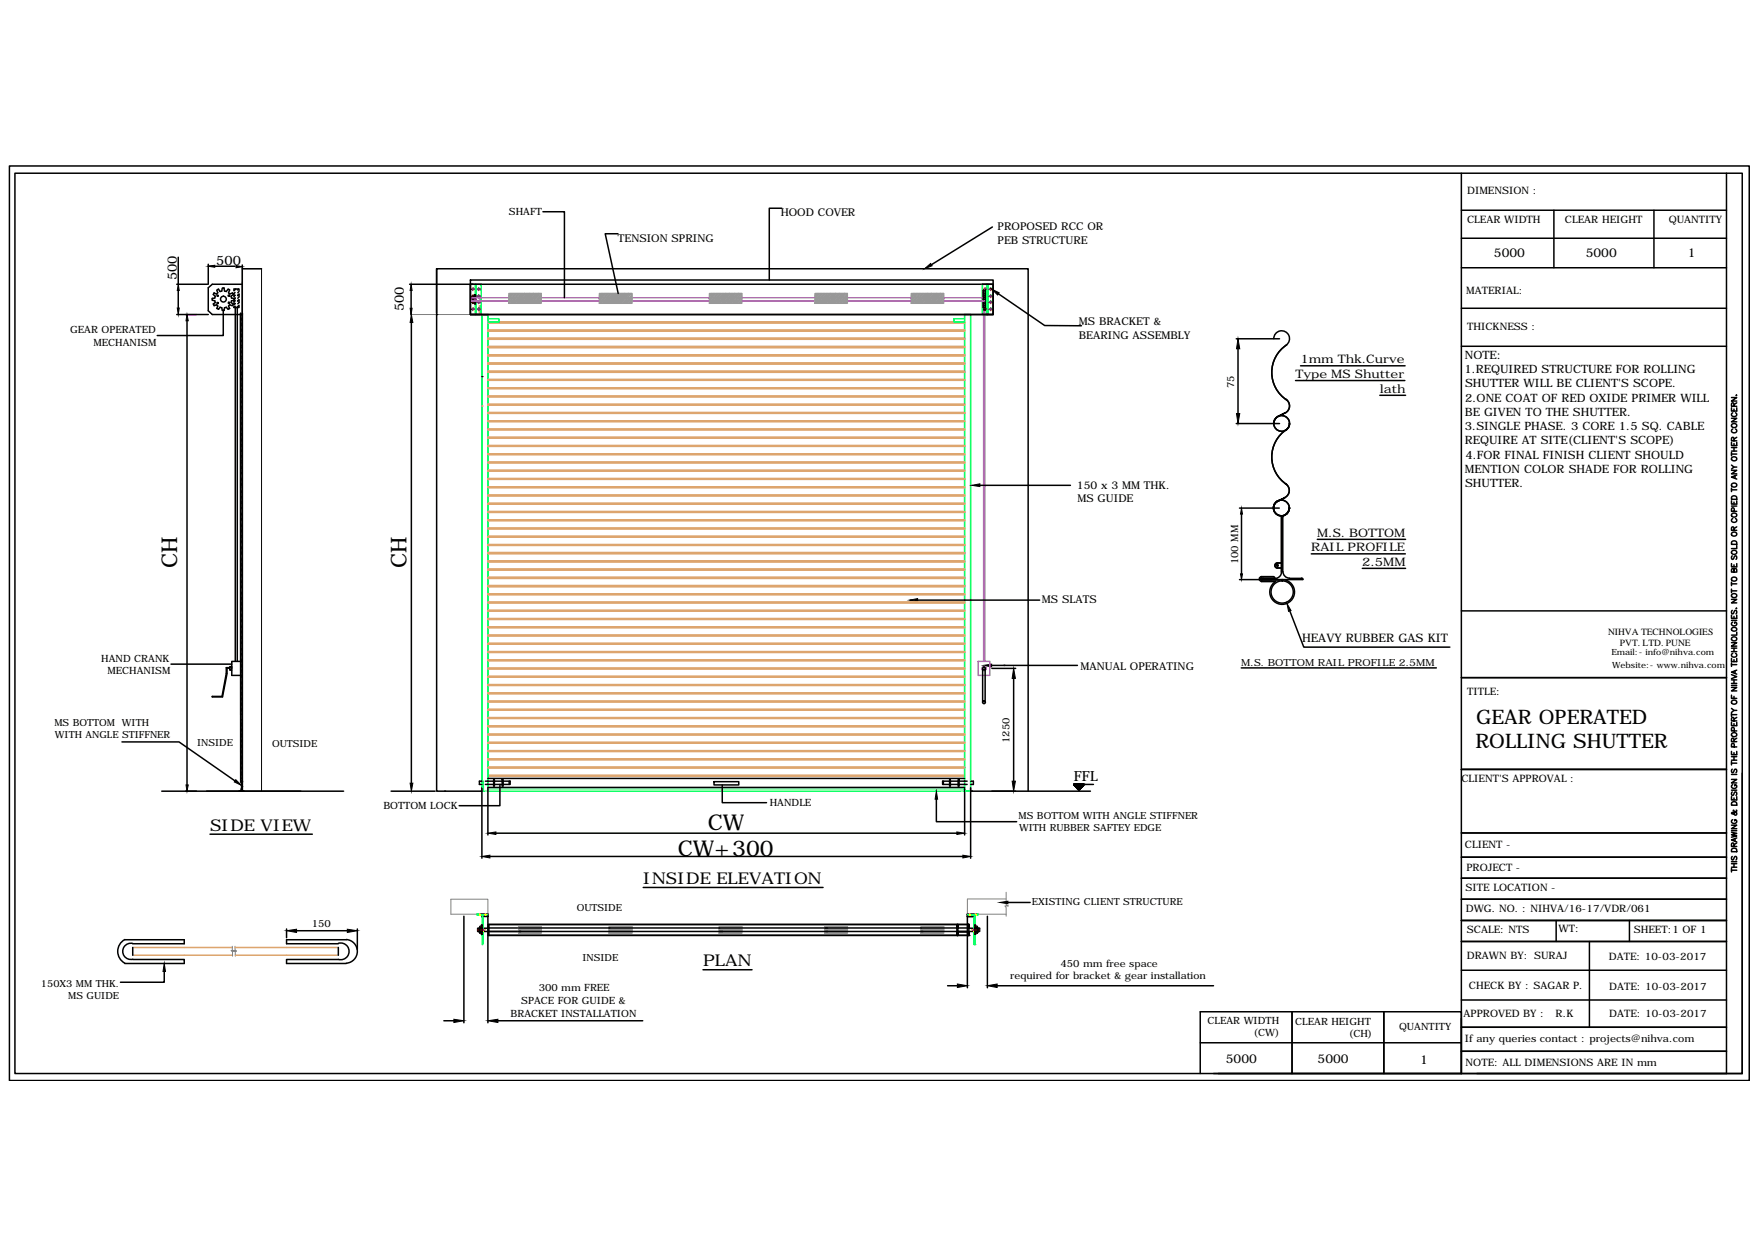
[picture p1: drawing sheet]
<svg xmlns="http://www.w3.org/2000/svg" width="297mm" height="210mm" viewBox="0 0 297 210" stroke-linecap="round" stroke-linejoin="round" font-family="sans-serif">
<!-- layer: 0 -->
<g fill="none" stroke="#dda56e" stroke-width=".25">
<path d="M82.6 58.8h80.7M82.6 58.7h80.7M82.6 57.4h80.7M82.6 57.3h80.7M82.6 56h80.7M82.6 55.9h80.7M82.6 54.6h80.7M82.6 54.5h80.7M82.6 53.2h80.7M81.6 68.7h.1M82.6 79.7h80.7M82.6 79.6h80.7"/>
<path d="M82.6 78.3h80.7M82.6 78.2h80.7M82.6 76.9h80.7M82.6 76.8h80.7M82.6 75.6h80.7M82.6 75.4h80.7M82.6 74.2h80.7M82.6 74h80.7M82.6 72.8h80.7M82.6 72.6h80.7M82.6 71.4h80.7M82.6 71.2h80.7"/>
<path d="M82.6 70h80.7M82.6 69.8h80.7M82.6 68.6h80.7M82.6 68.4h80.7M82.6 67.2h80.7M82.6 67h80.7M82.6 65.8h80.7M82.6 65.6h80.7M82.6 64.4h80.7M82.6 64.2h80.7M82.6 63h80.7M82.6 62.9h80.7"/>
<path d="M82.6 61.6h80.7M82.6 61.5h80.7M82.6 60.2h80.7M82.6 60.1h80.7M82.6 99.3h80.7M82.6 99.1h80.7M82.6 97.9h80.7M82.6 97.7h80.7M82.6 96.5h80.7M82.6 96.3h80.7M82.6 95.1h80.7M82.6 94.9h80.7"/>
<path d="M82.6 93.7h80.7M82.6 93.5h80.7M82.6 92.3h80.7M82.6 92.2h80.7M82.6 90.9h80.7M82.6 90.8h80.7M82.6 89.5h80.7M82.6 89.4h80.7M82.6 88.1h80.7M82.6 88h80.7M82.6 86.7h80.7M82.6 86.6h80.7"/>
<path d="M82.6 85.3h80.7M82.6 85.2h80.7M82.6 83.9h80.7M82.6 83.8h80.7M82.6 82.5h80.7M82.6 82.4h80.7M82.6 81.1h80.7M82.6 81h80.7M82.6 118.8h80.7M82.6 118.7h80.7M82.6 117.4h80.7M82.6 117.3h80.7"/>
<path d="M82.6 116h80.7M82.6 115.9h80.7M82.6 114.6h80.7M82.6 114.5h80.7M82.6 113.2h80.7M82.6 113.1h80.7M82.6 111.8h80.7M82.6 111.7h80.7M82.6 110.4h80.7M82.6 110.3h80.7M82.6 109h80.7M82.6 108.9h80.7"/>
<path d="M82.6 107.6h80.7M82.6 107.5h80.7M82.6 106.2h80.7M82.6 106.1h80.7M82.6 104.8h80.7M82.6 104.7h80.7M82.6 103.4h80.7M82.6 103.3h80.7M82.6 102.1h80.7M82.6 101.9h80.7M82.6 100.7h80.7M82.6 100.5h80.7"/>
<path d="M82.6 131.4h80.7M82.6 131.2h80.7M82.6 130h80.7M82.6 129.9h80.7M82.6 128.6h80.7M82.6 128.5h80.7M82.6 127.2h80.7M82.6 127.1h80.7M82.6 125.8h80.7M82.6 125.7h80.7M82.6 124.4h80.7M82.6 124.3h80.7"/>
<path d="M82.6 123h80.7M82.6 122.9h80.7M82.6 121.6h80.7M82.6 121.5h80.7M82.6 120.2h80.7M82.6 120.1h80.7M22.5 161.7h16.9M22.5 160.4h16.8M39.8 160.4h17.5M39.8 161.7h17.5"/>
</g>
<g fill="none" stroke="#0f0" stroke-width=".25">
<path d="M79.6 48.1h1.8v5.1h-1.8zM79.6 53.2h1.8M80.5 48.1v5.1M80.6 48.1v5.1M81.7 53.3h.9M82.6 54h1.8v.5h-1.8M163.3 53.2h1v80.7h-1zM163.3 54h-1.9v.5h1.9M166.3 48.1h1.8v5.1h-1.8zM166.6 50.2l.1-.1v1.1h-.1M166.7 50.1h.1v1.1h-.1M166.9 50.2v1"/>
<path d="M166.9 49.3v2.8v-1.4v1.1l-.1-.1v-2.1l.1-.1v1.2zM166.9 48.1h.3v5.1h-.3h.2v-5zM166.9 49.3v-.1h.2l-.1 1 .1 2h-.2v-.1M167.1 48.1v5.1M167.1 49.2v3M167.1 51.4h.1M167.1 51.5h.1M167.1 49.9h.1M167.1 50h.1M167.2 48.1v5.1M81.6 133.9v-80.7h1v80.7M80.8 154.8h1.8v.1h-1.8z"/>
<path d="M80.8 154.9h.1M81.6 154.9h.1v5h-.1zM163.7 154.8h1.9v.1h-1.9zM164.5 154.9h.3M164.9 154.9v5h.2M165 154.9v5"/>
<circle cx="80.1" cy="50.1" r=".15"/>
<circle cx="80.1" cy="52.3" r=".15"/>
<circle cx="80.1" cy="51.1" r=".15"/>
<circle cx="80.1" cy="48.9" r=".15"/>
<circle cx="81" cy="48.9" r=".15"/>
<circle cx="81" cy="50.1" r=".15"/>
<circle cx="81" cy="52.3" r=".15"/>
<circle cx="81" cy="51.1" r=".15"/>
<circle cx="166.7" cy="52.3" r=".15"/>
<circle cx="166.7" cy="48.9" r=".15"/>
<circle cx="167.7" cy="48.9" r=".15"/>
<circle cx="167.7" cy="51.1" r=".15"/>
<circle cx="167.7" cy="50.1" r=".15"/>
<circle cx="167.7" cy="52.3" r=".15"/>
</g>
<path d="M81.1 51.8v1.4h-1.5M166.6 52.6v.6h1.5" fill="none" stroke="#b88a5c" stroke-width=".25"/>
<path d="M79.8 51h86.9M81.1 51.1l.2 .1M166.6 49.9v1.9M166.7 50.4h-86.9v.6h1.3M166.7 49.9v1.9" fill="none" stroke="#f0f" stroke-width=".25"/>
<path d="M81.3 50.5l-.2 .1" fill="none" stroke="#b85c8a" stroke-width=".25"/>
<path d="M81.3 133.9h82.7M81.8 132.2v1.7M82.6 133.5h80.6v.4M82.6 133.9h79.9" fill="none" stroke="#0ff" stroke-width=".25"/>
<g fill="none" stroke="#000" stroke-width=".25">
<path d="M1.6 28.1h294.5v154.8h-294.5zM2.5 29.3h292.4v152.4h-292.4zM91.9 35.8h3.6v14.6M104.6 39.6h-2.2l2.2 10.1M132.3 35.2h-2.1v12.2M168 38.4l-10.4 6.4M247.3 29.3v152.4v-10.4h-44.2v10.4M247.3 35.6h44.9M263 35.6v9.7M279.9 35.6v9.7M292.2 29.3v152.4h-86.8M29.9 48.1h5.2"/>
<path d="M29.9 53.2h5.3M30.2 43.5v4.6M30.2 49.2v2.9M31.7 54.3v78.6M35.2 48.7l.7-.6h5.1v5.1h-5.1l-.7-.6zM35.2 44.7v3.4M35.2 45.1h4.6M35.9 50.8l.5 .1v.3l-.3 .2 .2 .3M35.9 50.5v.3M36.2 51.8l.4-.2 .3 .2-.2 .4M36.3 49.6l-.2 .2 .3 .4v.2l-.5 .1M36.7 49.1l.2 .5-.3 .2-.4-.2"/>
<path d="M36.7 50l.2 .1-.1 .1zM36.7 51.2h.2v.2h-.2zM36.7 52.2l.3 .1M37 52.4l.2-.4 .3 .1 .1 .5M37 48.9l-.3 .2M37.6 48.8l-.1 .5h-.3l-.2-.3M37.8 52.6v4.2h-11.2M37.9 48.8l.1 .5h.3l.3-.3M38 48.8h-.3M38 52.5h-.3M38.6 52.4l-.3-.4-.3 .1-.1 .5M38.6 48.9l.3 .2"/>
<path d="M38.6 50l.2 .1-.1 .1zM38.8 49.1l-.1 .5 .2 .2 .4-.2M38.9 52.2l-.3 .1M39.3 51.8l-.4-.2-.2 .2 .1 .4M39.4 49.6l.1 .2M39.5 49.9l-.4 .3 .1 .2 .5 .1M39.5 51.4l-.1 .3M39.6 49.2v-.3h.9v.3M39.6 51.8v.3h.9v-.3M39.6 49.8v.4M39.6 50.8v.4M39.7 50.8l-.5 .1-.1 .3 .4 .3"/>
<path d="M39.7 50.5v.3M39.8 49.5l-.2 .2M39.8 50.4l-.2 .2 .2-.2M39.8 51.4l-.2 .1 .2-.1M39.8 50l-.2 .2M39.8 50.9l-.2 .2M39.8 51.8l-.2 .2M39.8 52.1v59.9M39.9 48.9l-.3 .3M40.2 52.1v59.9M40.4 48.9l-.2 .2M40.4 50.8l-.2 .2"/>
<path d="M40.5 49.8v.4M40.5 50.8v.4l-.3 .2M40.5 49.3l-.3 .3M40.5 49.8l-.3 .2M40.5 50.3l-.3 .2M40.5 50.7l-.3 .3M40.5 51.7l-.4 .4M41 44.9v3.2M41 45.5h3.3M69.3 48.1h10.7M69.6 49.2v4M69.6 54.6v78"/>
<path d="M73.9 45.5h.1M73.9 53.2h.1M73.9 45.5v7.4M79.6 47.4h88.5v5.8h-88.5zM80 50.4h.5M80 51h.5M80 50.7h.1M80.3 49.9h.2v1.6h-.2zM80.3 50.3h-.3v.7h.3M80.3 50.1h-.2v1.2h.2M80.3 50h.2M80.3 50.2h.2"/>
<path d="M80.3 51.2h.2M80.3 51.3h.2M166.3 48.1h1.8v5.1h-88.5v-5.1h88.5M166.4 49.2l.2 .1 .2-.1M166.4 49.2v2.9M166.4 49.6h.4M166.4 49.9h.4M166.4 50.3h.4M166.5 50.6h.3M166.8 50.7v1.4M166.8 49.2v1.5M166.8 51.1h-.3"/>
<path d="M166.8 51.4h-.4M166.8 51.8h-.4M166.8 52.5h-.4M166.8 52.1l-.2-.1-.2 .1M169 49.7l7.8 5.4h6.2M209.2 57.3h7.4M209.5 59v11M215.6 57.3a1.33 1.33 0 0 1 1.9-1.2 1.33 1.33 0 0 1 .2 2.3M217.8 58.4a5.6 5.6 0 0 0 0 9.3M247.3 45.3h44.9M247.3 40.3h44.9M247.3 52.2h44.9"/>
<path d="M247.3 58.6h44.9M81.6 63.7h.1M209.2 71.7h7.4M215.5 71.7h.1M216.2 70.6a1.33 1.33 0 0 0 .1 2.2 1.33 1.33 0 0 0 2-1.1h-.1M217.5 69.9l-1.3 .7 1.3-.7M217.6 67.5a1.33 1.33 0 0 1 .7 1.3 1.33 1.33 0 0 1-.8 1.1 1.33 1.33 0 0 0 .2-2.3M217.7 72.8a1.33 1.33 0 0 0-.2-2.3 1.33 1.33 0 0 0-1.9 1.2 1.33 1.33 0 0 1 2-1.2 1.33 1.33 0 0 1 0 2.3M217.8 72.7a5.6 5.6 0 0 0 0 9.3M219.3 64.4h18.5M220.1 61.9h17.7M233.5 66.9h4.4"/>
<path d="M293.1 79.6h.8l-.8 .6h.8M293.1 74.9v.5h.8v-.5M293.1 70.8h.8l-.8 .6h.8M293.1 69v.6h.8v-.6M293.1 67.3h.8l-.8 .6h.8M293.1 76.6v.6M293.1 78.7l.4 .4M293.1 76.9h.8M293.1 76.4h.8M293.1 75.8h.8M293.1 77.5a.42 .42 0 0 1 .6-.2 .42 .42 0 0 1 .1 .6 .43 .43 0 0 1-.5 .1 .43 .43 0 0 1-.2-.5zM293.1 71.9a.42 .42 0 0 1 .6-.2 .42 .42 0 0 1 .1 .6 .43 .43 0 0 1-.5 .1 .43 .43 0 0 1-.2-.5z"/>
<path d="M293.3 72.6a.33 .33 0 0 0-.2 .4 .33 .33 0 0 0 .3 .3h.2a.33 .33 0 0 0 .4-.3 .33 .33 0 0 0-.3-.4M293.3 69.9a.33 .33 0 0 0-.2 .4 .33 .33 0 0 0 .3 .2h.2a.33 .33 0 0 0 .4-.2 .33 .33 0 0 0-.3-.4M293.5 74.6l-.1-.5h-.3v.5h.8M293.5 68.8l-.1-.5-.3-.1v.6h.8M293.5 69.2v.4M293.5 75.1v.3M293.5 75.8v.6M293.9 66.9v.1zM293.9 79.1h-.4l-.4 .3M293.9 74l-.4 .3M293.9 68.2l-.4 .3M165.8 82.2h15.4"/>
<path d="M209.8 98.1h10.7M209.8 86h6.7M210.1 87v10.1M213.5 97.6h2M213.5 98.5h2.4M213.5 97.9h2.3M213.5 98.2h2.9M213.5 97.8l-.2 .2 .2 .2M213.5 97.6a.4 .4 0 0 0-.4 .4 .4 .4 0 0 0 .4 .4M213.8 97.9h2.3M213.8 97.9l-.2 .2M215.5 86h.1"/>
<path d="M215.5 97.6l.3 .2M216.1 84.9l1.4-.6-1.3 .6M216.2 84.9a1.33 1.33 0 0 0 0 2.3 1.33 1.33 0 0 0 2-1.2M216.2 95.3h.7M216.2 96.2h.7M216.2 96.1h.7M216.2 95.3a.44 .44 0 0 0-.4 .4 .44 .44 0 0 0 .4 .5M216.2 95.3a.4 .4 0 0 0-.4 .4 .4 .4 0 0 0 .4 .4M216.5 98.2a2.1 2.1 0 0 1 2.6 2.4 2.1 2.1 0 0 1-3.3 1.3 2.1 2.1 0 0 1 .1-3.5M216.9 87.4v9.4M216.9 96.8a1.08 1.08 0 0 1-.7 1M217.1 87.5v9.3"/>
<path d="M217.2 96.8a1.08 1.08 0 0 0 1 1.1M217.3 87.3l-.1 .2M217.5 81.9a1.33 1.33 0 0 1 .7 1.2 1.33 1.33 0 0 1-.8 1.1 1.33 1.33 0 0 0 .2-2.3M217.7 87.1a1.33 1.33 0 0 0-.2-2.3 1.33 1.33 0 0 0-2 1.2 1.33 1.33 0 0 1 2-1.2 1.33 1.33 0 0 1 .1 2.3M218.2 86h.1M218.2 97.9h2.1M220.3 97.9l.2 .2M221.9 93.8h16M223 91.3h14.9M230.6 96.2h7.3M293.1 95.4v.6h.8v-.6M293.1 84.8v.5h.8v-.5"/>
<path d="M293.1 82.6v.6M293.1 98.5v.6M293.1 99.7v.6M293.1 98.8h.8M293.1 85.7h.8M293.1 82.9h.8M293.1 97.9a.42 .42 0 0 1 .6-.2 .42 .42 0 0 1 .1 .6 .43 .43 0 0 1-.5 0 .43 .43 0 0 1-.2-.4zM293.1 93.3a.42 .42 0 0 1 .6-.1 .42 .42 0 0 1 .1 .6 .43 .43 0 0 1-.5 0 .43 .43 0 0 1-.2-.5zM293.1 91.7a.5 .5 0 0 1 .8 .1v.3h-.8zM293.1 90.2a.42 .42 0 0 1 .6-.1 .42 .42 0 0 1 .1 .6 .43 .43 0 0 1-.5 0 .43 .43 0 0 1-.2-.5zM293.1 87a.42 .42 0 0 1 .6-.1 .42 .42 0 0 1 .1 .5 .43 .43 0 0 1-.5 .1 .43 .43 0 0 1-.2-.5zM293.1 84.1a.5 .5 0 0 1 .8 .1v.3h-.8z"/>
<path d="M293.1 81.9a.42 .42 0 0 1 .6-.1 .42 .42 0 0 1 .1 .6 .43 .43 0 0 1-.5 0 .43 .43 0 0 1-.2-.5zM293.2 94.1l-.1 .2 .1 .4 .2-.1 .3-.5 .2 .2-.1 .4M293.3 87.8a.33 .33 0 0 0-.2 .4 .33 .33 0 0 0 .3 .2h.2a.33 .33 0 0 0 .4-.2 .33 .33 0 0 0-.3-.4M293.5 96.5l.2-.2h.2v.2v.3h-.8v-.5h.3l.1 .5M293.5 89.8l-.1-.5-.3-.1v.6h.8M293.5 85v.3M293.5 95.6v.4M293.5 86.6v-.6h-.4v.6h.8M293.7 80.5v.5M293.9 92.4v.5h-.8M293.9 80.4l-.8 .4 .8 .3M293.9 89.2l-.4 .3"/>
<path d="M28.9 112.4h10.3M38.9 113h-.6v1l-.7 3.9-1.7 .1h1.8l.7-4M38.9 113.1h-.5v.9M39.2 113.1v-.3h-.3v.6h.3M41 112h-1.8v2.3h1.8M155.3 101.6h20.7M166.3 113.2v5.7M166.7 113.2v5.7M167.8 112.6h14.6M167.9 113.1h4M169.9 112.6h.1M171.6 114.8v17.4"/>
<path d="M210.1 113.1h33M218.3 103.4l2.4 6.1h24.7M247.3 114.7h44.9M247.3 103.4h44.9M293.1 117.7v.5h.8M293.1 116.4h.8l-.8 .6h.8M293.1 114.2l.8 .3-.8 .4M293.1 111.4v.6h.8v-.6M293.1 108.8h.8l-.8 .6h.8M293.1 104.1v.6h.8v-.6M293.1 101.5h.8l-.8 .6h.8M293.1 112.2v.6"/>
<path d="M293.1 119.9l.4 .4M293.1 116h.8M293.1 115.7h.8M293.1 115.1h.8M293.1 112.5h.8M293.1 110.3h.8M293.1 109.7h.8M293.1 105h.8M293.1 100h.8M293.1 108a.42 .42 0 0 1 .6-.2 .42 .42 0 0 1 .1 .6 .43 .43 0 0 1-.5 .1 .43 .43 0 0 1-.2-.5zM293.2 118.6a.43 .43 0 0 1 .5-.1 .43 .43 0 0 1 .2 .5 .42 .42 0 0 1-.6 .2 .42 .42 0 0 1-.1-.6zM293.2 106.3a.43 .43 0 0 1 .5-.1 .43 .43 0 0 1 .2 .5 .41 .41 0 0 1-.6 .1 .41 .41 0 0 1-.1-.5z"/>
<path d="M293.2 103.3l-.1 .2 .1 .4 .2-.1 .3-.5 .2 .2-.1 .4M293.2 100.6a.43 .43 0 0 1 .5-.1 .43 .43 0 0 1 .2 .5 .42 .42 0 0 1-.6 .2 .42 .42 0 0 1-.1-.6zM293.3 110.6a.33 .33 0 0 0-.2 .4 .33 .33 0 0 0 .3 .2h.2a.33 .33 0 0 0 .4-.2 .33 .33 0 0 0-.3-.4M293.3 105.3a.33 .33 0 0 0-.2 .4 .33 .33 0 0 0 .3 .2h.2a.32 .32 0 0 0 .4-.3 .32 .32 0 0 0-.4-.3v.2M293.5 104.3v.4M293.5 109.7v.6M293.5 111.7v.3M293.5 115.1v.6M293.5 117.9v.3M293.7 113.6v.4M293.9 102.9v.1zM293.9 113.4l-.8 .4 .8 .3"/>
<path d="M293.9 107v.5h-.8M20.6 125.6h9.7l9.5 6.6M27.4 133.9h30.8M40.8 132.4l.1 .2v1.3M40.8 132.4l.1 .2M40.8 132.3l.1-.1 .1 .2M40.9 133.5l-.1 .4h-.3M40.9 132.6v1.3M40.9 133.9h.4M41 132.4l-.1-.2-.1 .2M66.2 133.9h7.4M75.3 133.9h.1"/>
<path d="M81.6 133.9h-7.7v-88.4h100.1v88.4M81.6 133.4v11.9M81.6 132.2h-.5v.6h.5M82.2 132.8h1.4M82.2 132.2h1.4M82.6 133.5v7.8M82.6 131.8h80.7M82.6 133.3h80.7M83.6 132h.1v1.1h-.1zM83.7 132.8h1.3M83.7 132.2h1.3M84.6 132.8v3.6h-6.9"/>
<path d="M85 132h.2v1.1h-.2zM85.2 132.2h1.1v.6h-1.1M86.3 132.2h-.1v.6M120.8 132.3h4.2v.6h-4.2zM122.2 132.9v3h7.5M158.5 135.3v3.8h13.6M159.5 132.2h.2v.6M160.7 132.2h-1.2v.6h1.2M160.7 132h.2v1.1h-.2zM160.9 132.8h1.3M160.9 132.2h1.3M162.2 132h.1v1.1h-.1z"/>
<path d="M162.3 132.8h1.4M162.3 132.2h1.4M163.3 133.5v7.8M164.3 133.9h20.3M164.3 133.4v11.9M164.3 132.2h.4v.6h-.4M164.4 133.9h.1M181.7 132.8h.1M181.7 132.8h1.8l-.9 1zM181.8 132.8h.1M181.8 132.9v-.1v.1M181.8 132.8v.1z"/>
<path d="M181.8 133l.1-.2-.1 .2M181.9 133l.1-.2-.1 .2M182 132.8l-.1 .2zM182 132.8v.2zM182 133.1l.1-.3-.1 .3M182.1 132.8l-.1 .3zM182.1 133.1v-.3v.3M182.1 133.2l.1-.4-.1 .4M182.2 133.3l.2-.5-.2 .5M182.2 132.8l-.1 .5M182.2 133.3l.2-.5-.2 .6M182.3 133.4l.1-.6-.1 .6"/>
<path d="M182.3 133.4l.2-.6-.2 .7M182.4 132.8l-.1 .6zM182.4 133.5l.3-.7-.3 .7M182.5 132.8l-.1 .7zM182.6 132.8l-.2 .7zM182.6 133.7l.2-.9-.2 .9M182.7 132.8l-.2 .9 .2-.9-.2 .8 .2-.8-.3 .8M182.7 133.7l.3-.9-.4 1M182.8 132.8l-.3 .9zM182.8 133.5l.2-.7-.2 .7M182.9 133.5l.2-.7-.2 .7M182.9 133.4l.2-.6-.2 .6"/>
<path d="M183 132.8l-.3 .8zM183 133.4l.1-.6-.1 .6M183 132.8l-.2 .8zM183.1 133.2l.1-.4-.2 .5M183.1 133.2l.1-.4v.4M183.2 133.1l.1-.3-.1 .3M183.2 133l.1-.2v.2M183.3 133l.1-.2-.1 .2M183.3 132.8l-.1 .3M183.4 132.9v-.1l-.1 .2M183.4 132.8v.1M183.5 132.8h.1"/>
<path d="M183.5 132.8h1.6M292.2 130.2h-44.9h44.9M293.1 139.7h.8l-.8 .6h.8M293.1 134.9v.5h.8v-.5M293.1 131.9h.8l-.8 .6h.8M293.1 127.2v.5h.8v-.5M293.1 122.3v.5h.8v-.5M293.1 120.7v.6M293.1 128.9v.6M293.1 133.8h.8M293.1 131.1h.8M293.1 129.2h.8"/>
<path d="M293.1 128.7h.8M293.1 128.1h.8M293.1 121h.8M293.2 135.8l.2-.1 .4 .1 .1 .5h-.8zM293.2 134.1l-.1 .2 .1 .3h.2l.3-.5 .2 .2-.1 .3M293.2 130.2l-.1 .2 .1 .4 .2-.1 .3-.5 .2 .2-.1 .4M293.2 124.1a.43 .43 0 0 1 .5-.1 .43 .43 0 0 1 .2 .5 .42 .42 0 0 1-.6 .2 .42 .42 0 0 1-.1-.6zM293.3 138.8a.33 .33 0 0 0-.2 .3 .33 .33 0 0 0 .3 .3h.2a.32 .32 0 0 0 .4-.3 .32 .32 0 0 0-.4-.3v.2M293.3 132.8a.33 .33 0 0 0-.2 .4 .33 .33 0 0 0 .3 .3h.2a.32 .32 0 0 0 .4-.4 .32 .32 0 0 0-.4-.3v.2M293.4 137.1v.1a.53 .53 0 0 1 .5 .8h-.3l-.3-.5-.2 .2 .1 .1 .2-.1 .5-.3v-.3M293.5 125.5l-.1-.5h-.3v.5h.8M293.5 122l-.1-.5h-.3v.5h.8"/>
<path d="M293.5 122.5v.3M293.5 127.4v.3M293.5 128.1v.6M293.5 135.1v.3M293.5 126.4v-.5h-.4v.5h.8M293.5 123.7v-.5h-.4v.5h.8M293.9 120.3h-.4l-.4 .3M293.9 125l-.4 .3M293.9 121.4l-.4 .3M294.9 130.9v50.8h-44.9M22.5 159.8h8.7v-.7l-10.1-.1a2.26 2.26 0 0 0 0 4M22.5 159.7a1.39 1.39 0 0 0-1.7 1.4 1.39 1.39 0 0 0 1.7 1.3h8.7v.7h-10.1"/>
<path d="M35.5 141.2h17.4M48.5 157.3v1.4M50.2 157.6h8.6M57.3 159.7a1.42 1.42 0 0 1 1.8 1.3 1.42 1.42 0 0 1-1.8 1.4h-8.8v.7h10.1M57.3 159.8h-8.8v-.7l10.1-.1a2.01 2.01 0 0 1 1.9 2 2.01 2.01 0 0 1-1.9 2M60.5 157.3v3.4M78.5 155.1v18M80.8 154.8h1.8v.1M81.1 157.7h.5M81.1 157.1h.5M81.1 157.4h.1M81.5 156.6h.1v1.6h-.1z"/>
<path d="M81.5 157.1h-.4v.7h.4M81.5 156.8h-.3v1.2h.3M81.5 156.7h.1M81.5 156.9h.1M81.5 157.9h.1M81.5 158.1h.1M81.9 154.8h-.2v.3h.2M82 154.8h.3M82 155.1h.3M82.4 154.8h.2M82.4 155.1h.2M82.6 155.1h-1v-.3h1v18.3"/>
<path d="M82.6 158.3l81.3 .1M82.6 156.5h81.4M82.7 157.1h-1.9v.6h7h-5.1M82.7 156.5v1.9M82.9 145h80.1M83.9 141h78.1M88.2 157.7h-.4h74.3M108.9 150.2h30.4M162 156.5v1.9l.1-.2M162 157.1l.1-.1-.1 .1M162 157.7h.1M162 157.8l.1-.1-.1 .1"/>
<path d="M162 157.7h1.9M162 156.6l.1-.1v1.9M162.1 156.6l-.1 .1M162.1 156.8l-.1 .1M162.1 157.7l-.1 .1 .1-.1M162.1 157.9l-.1 .1M162.1 158.1l-.1 .1M162.1 157.7l1.9 .1M162.1 156.9l-.1 .2h-79.4M162.1 156.6l-.1 .2M162.1 156.7l-.1 .1M162.1 156.8l-.1 .2"/>
<path d="M162.1 156.9l-.1 .1M162.1 157l-.1 .1M162.1 157.8l-.1 .1M162.1 157.8l-.1 .2M162.1 158l-.1 .1M162.1 158.3l-.1 .1M162.1 158.3v.1M163.7 155.2h1v-.4h-1v12.4M163.7 154.8h.2M163.7 155.1h.2M163.8 156.5v.5M163.8 157.8v.6"/>
<path d="M163.9 156.5h.1M163.9 156.6l.1-.1-.1 .1M163.9 157.8h.1M163.9 157.9l.1-.1-.1 .1M163.9 158.3l.1-.2-.1 .2M163.9 157.1h1.9v.6h-3.7M163.9 157.1h-1.9M164 156.5h-81.4v1.9h81.4M164 156.6l-.1 .1M164 156.8l-.1 .1M164 158l-.1 .1M164 158.2l-.1 .2 .1-.1"/>
<path d="M164 158.4h.1M164 156.5v1.9M164 156.5l-.1 .2M164 156.7l-.1 .1M164 156.7l-.1 .2M164 156.9l-.1 .1M164 156.9l-.1 .2M164 157l-.1 .1M164 157.8l-.1 .2M164 157.9l-.1 .1M164 158.1l-.1 .1M164 158.2l-.1 .2"/>
<path d="M164 154.8h.3M164 155.1h.3M164.5 154.8h.1v.3h-.1M165 156.6h.1v1.6h-.1zM165 157.7h.6M165 156.7h.1M165 156.9h.1M165 157.9h.1M165 158.1h.1M165.1 157.1h.5v.7h-.5M165.1 156.8h.3v1.2h-.3M165.4 157.4h.2"/>
<path d="M165.6 154.8h-1.9v.1M167.1 155.1v12.1M170.6 152.8h3.8M247.3 141h44.9M247.3 145.1h44.9M247.3 148.7h44.9M247.3 152.2h44.9M247.3 159.4h44.9M263.4 155.8v3.6M269 159.4v14.5M275.8 155.8v3.6M292.2 155.8h-44.9h44.9"/>
<path d="M293.1 140.9l.8 .2-.8 .2 .8 .2-.8 .2M293.1 147.3h.8M293.1 147v.6M293.1 146.8h.8M293.1 146.2h.8M293.1 145.9h.8M293.1 140.6h.8M293.1 143.7a.5 .5 0 0 1 .8 .2v.3h-.8zM293.2 145l-.1 .2 .1 .4 .2-.1 .3-.5 .2 .2-.1 .4M293.5 143.3l-.1-.5-.3-.1v.6h.8M293.5 146.2v.6M293.7 142v.4"/>
<path d="M293.9 141.8l-.8 .4 .8 .3M293.9 142.7l-.4 .3M22.5 160.4v1.3M27.8 164.5v1.8h-7.4M57.3 160.4v1.3M75.1 172.8h1.7M84.3 172.8h24.5M119 164.2h8.3M160.4 166.9h1.6M168.8 166.9h36.6M203.1 176.5h44.2M218.7 171.3v10.4"/>
<path d="M234.2 171.3v10.4M247.3 172.4v9.3h-41.1M247.3 173.9h44.9M247.3 164.2h44.9M247.3 178h44.9M247.3 169.3h44.9"/>
<circle cx="37.8" cy="50.6" r=".49"/>
<circle cx="38.7" cy="51.3" r=".11"/>
<circle cx="216.2" cy="95.7" r=".15"/>
<circle cx="166.5" cy="113.2" r=".23"/>
<circle cx="166.5" cy="118.9" r=".23"/>
<circle cx="217" cy="100.2" r="1.88"/>
</g>
<!-- layer: labeling -->
<g fill="none" stroke="#b85cb8" stroke-width=".25">
<path d="M166.5 52.1v59.9M166.7 52.1v59.9M165.6 112h1.9v2.3h-1.9z"/>
<circle cx="166.5" cy="113.2" r=".36"/>
</g>
<!-- layer: 0 -->
<g fill="#000" stroke="#000" stroke-width=".17">
<path d="M30 52.1h.3l-.1 1.1zM30.2 48.1l.1 1.1h-.3zM31.7 53.2l.2 1.1h-.4zM35.2 45.1l1.2-.2v.3zM39.9 44.9l1.1 .3-1.1 .1zM69.6 53.2l.3 1.4h-.5zM69.6 48.1l.2 1.1h-.4zM69.4 52.2h.4l-.2 1zM156.5 45.5l1-.9 .3 .4zM167.9 49l1.2 .6-.2 .3zM209.5 57.3l.3 1.7h-.5zM209.3 70h.5l-.3 1.7z"/>
<path d="M164.5 82.2l1.3-.3v.5zM210.1 86l.2 1h-.3zM210 97.1h.3l-.2 1zM154 101.6l1.3-.3v.5zM166.5 112.6l1.3-.2v.5zM171.6 113.1l.3 1.7h-.6zM217.8 102.2l.7 1.2-.4 .1zM31.5 132.9h.4l-.2 1zM39.9 132l1 1-1.2-.6zM69.4 132.6h.5l-.3 1.3zM158.5 133.9l.2 1.4h-.4zM171.3 132.2h.6l-.3 1.7z"/>
<path d="M48.5 157.6l1.7-.3v.5zM58.8 157.3l1.7 .3-1.7 .2zM81.6 145l1.3-.2v.4zM82.6 141l1.3-.2v.5zM162 140.8l1.3 .2-1.3 .3zM163 144.8l1.3 .2-1.3 .2zM169.2 152.8l1.4-.2v.4zM27.8 163.1l.2 1.4h-.4zM76.8 172.5l1.7 .3-1.7 .3zM82.6 172.8l1.7-.3v.6zM162 166.6l1.7 .3-1.7 .3zM167.1 166.9l1.7-.3v.6z"/>
</g>
<!-- layer: hatch -->
<path d="M41 45.5h3.3M69.6 53.2h10.7M76.3 152.2h6.3v2.6h-6.3zM163.7 152.2v2.6h6.6M163.7 152.2h6.6M170.3 151v2.1l.4 .3h-.6l.2 .2v1.5M39.3 160.2v.6l.3 .2-.5-.1 .3 .2v.8M39.8 160.2v.6l.2 .2-.4-.1 .2 .2v.8" fill="none" stroke="#808080" stroke-width=".17"/>
<!-- layer: 0 -->
<g fill="none" stroke="#f00" stroke-width=".25">
<path d="M79.8 50.7h.3M79.8 49h.5M79.8 50.2h.5M79.8 52.4h.5M79.8 51.2h.5M80 48.8v.4M80 49.9v.5M80 51v.4M80 52.1v.5M80.2 50.7h.1M80.2 50.1h.3M80.3 51.3h.2"/>
<path d="M80.3 50.7h.3M80.8 49h.5M80.8 50.2h.5M80.8 52.4h.5M80.8 51.2h.5M81 48.8v.4M81 49.9v.5M81 51v.4M81 52.1v.5M166.4 49h.5M166.4 52.4h.5M166.7 48.8v.4"/>
<path d="M166.7 52.1v.5M167.4 49h.5M167.4 50.2h.5M167.4 52.4h.5M167.4 51.2h.5M167.7 48.8v.4M167.7 49.9v.5M167.7 51v.4M167.7 52.1v.5M80.9 157.4h1.3M81.2 154.7v.2M81.4 156.8h.2"/>
<path d="M81.4 158h.2M82.2 154.7v.2M164.2 154.7v.2M164.5 157.4h1.2M165 156.8h.2M165 158h.2M165.1 154.7v.2"/>
</g>
<path d="M81.1 154.8v.1M81.3 154.8v.1M81.6 157.7h.1M81.6 157.1h.1M82.1 154.8v.1M82.2 154.8v.1M164.1 154.8v.1M164.2 154.8v.1M164.9 157.7h.1M164.9 157.1h.1M165 154.8v.1M165.2 154.8v.1" fill="none" stroke="#ff0" stroke-width=".25"/>
<g fill="#0f0" stroke="#0f0" stroke-width=".17">
<path d="M167.1 49.2v.9zM167.1 49.2v.9z"/>
<path d="M167 50.2l.1-.1zM167.1 50.1v.1z"/>
<path d="M167 50.2l.1 .5zM167 50.2l.1 .5z"/>
<path d="M167 50.7l.1 .5zM167 50.7l.1 .5z"/>
<path d="M167 51.2l.1 .1zM167 51.2l.1 .1z"/>
<path d="M167.1 51.3v.9zM167.1 51.3v.9z"/>
</g>
<!-- layer: Guides -->
<path d="M40.7 53l.1 79.3M41 53v80.9" fill="none" stroke="#000" stroke-width=".3"/>
<!-- layer: strips -->
<g fill="none" stroke="#000" stroke-width=".17">
<path d="M41 53.2l-.2 .4 .2 .4-.2 .3v.4l.2 .2M41 55l-.2 .4 .2 .5M41 55.9l-.2 .5 .2 .4M41 56.8l-.2 .5 .2 .4-.2 .3v.3l.2 .3M41 58.7l-.2 .4 .2 .5M41 59.6l-.2 .4 .2 .5M41 65.2l-.2 .4 .2 .5M41 66.1l-.2 .5 .2 .4M41 67.1l-.2 .5 .2 .4-.2 .5 .2 .4-.2 .5 .2 .4-.2 .4v.3l.2 .3-.2 .5 .2 .4M41 71.7l-.2 .4 .2 .5-.2 .5 .2 .4-.2 .5 .2 .5-.2 .4 .2 .5-.2 .3v.3l.2 .3M41 76.3l-.2 .5 .2 .4-.2 .3v.4l.2 .2M41 78.3l-.2 .4 .2 .5-.2 .3v.3a.35 .35 0 0 1-.1 .6v.4l.2 .3"/>
<path d="M41 60.5l-.2 .5 .2 .4M41 61.5l-.2 .4 .2 .4-.2 .3v.4l.2 .2M41 63.3l-.2 .4 .2 .5M41 64.2l-.2 .5 .2 .4M40.7 82.6l.2 .6M40.9 91.7l-.2 .5 .2 .5M41 81.1l-.2 .5 .2 .4-.2 .6M41 98.5l-.2 .2v.4a.35 .35 0 0 1-.1 .6v.4l.3 .3-.2 .3v.3l.2 .3-.2 .4 .2 .5M41 95.6l-.2 .5 .2 .4-.2 .3v.3a.35 .35 0 0 1-.1 .6v.4l.2 .3M41 92.7l-.2 .3v.4a.35 .35 0 0 1-.1 .6v.3l.2 .4M41 94.7l-.2 .4 .2 .5M41 89.9l-.2 .4 .2 .5"/>
<path d="M41 90.8l-.2 .5 .2 .4M41 85.1l-.2 .3v.3a.35 .35 0 0 1-.1 .6v.4l.3 .3-.2 .3v.3a.35 .35 0 0 1-.1 .6v.4l.2 .4M41 89l-.2 .4 .2 .5M41 84.2l-.2 .4 .2 .5M41 83.3l-.2 .4 .2 .4M40.9 114.5l-.2 .3v.4a.35 .35 0 0 1 .1 .6v.4l.2 .2M40.9 110.7l-.2 .4v.4a.35 .35 0 0 1 .1 .6v.3l.2 .3M41 116.5l-.2 .4 .2 .5M41 117.4l-.2 .5 .2 .4M41 118.3l-.2 .5 .2 .4-.2 .3v.4l.2 .2M41 112.7l-.2 .5 .2 .4M41 113.6l-.2 .5 .2 .4"/>
<path d="M41 107.9l-.2 .3v.3a.35 .35 0 0 1-.1 .7v.3a.35 .35 0 0 1 .1 .7v.3l.2 .3M41 107l-.2 .4 .2 .5M41 102.2l-.2 .3v.3a.35 .35 0 0 1-.1 .6v.4l.3 .4-.2 .2v.4a.35 .35 0 0 1-.1 .6v.4l.2 .3M41 106.1l-.2 .4 .2 .5M41 131l-.2 .4 .2 .5M41 129.1l-.2 .5 .2 .4-.2 .3v.3l.2 .3M41 128.2l-.2 .5 .2 .4M41 120.2l-.2 .4 .2 .5M41 121.7l-.2 .5 .2 .4M41 122.7l-.2 .4 .2 .5M41 123.6l-.2 .4 .2 .5M41 124.5l-.2 .5 .2 .4-.2 .3v.3l.2 .3"/>
<path d="M41 126.3l-.2 .5 .2 .4M41 127.3l-.2 .4 .2 .5"/>
</g>
<!-- layer: bracket -->
<path d="M41 47.8v5.2" fill="none" stroke="#000" stroke-width=".17"/>
<!-- layer: hatch -->
<path d="M41 45.5v88.4M44.3 45.5v88.4" fill="none" stroke="#000" stroke-width=".17"/>
<!-- layer: Dimension -->
<path d="M31.4 53.2h1.9" fill="none" stroke="#f0f" stroke-width=".25"/>
<!-- layer: 0 -->
<g fill="none" stroke="#989898" stroke-width=".25">
<path d="M86.1 49.7h5.5v1.6h-5.5zM86.5 49.7l-.4 .3M86.7 49.7l-.6 .5M86.7 49.7l-.3 .3M86.9 51.3l1.9-1.6-1.9 1.6M87 49.7l-.9 .7M87.2 49.7l-1.1 1M87.5 49.7l-1.4 1.2M87.7 51.3l1.9-1.6-1.9 1.6M87.7 49.7l-1.6 1.4M88 49.7l-1.9 1.6M88.3 49.7l-1.9 1.6"/>
<path d="M88.5 51.3l1.8-1.6-1.8 1.6M88.5 49.7l-1.9 1.6M89.1 49.7l-1.9 1.6M89.2 51.3l1.9-1.6-1.9 1.6M89.3 49.7l-1.9 1.6M89.8 49.7l-1.8 1.6M90.1 49.7l-1.9 1.6M90.6 49.7l-1.9 1.6M90.8 49.7l-1.8 1.6M91.3 49.7l-1.8 1.6M91.6 49.7l-1.9 1.6M91.6 49.9l-1.6 1.4"/>
<path d="M91.6 50.2l-1.4 1.1M91.6 50.4l-1.1 .9M91.6 50.6l-.9 .7M91.6 50.8l-.6 .5M91.6 51l-.3 .3M101.5 49.7h5.5v1.6h-5.5zM101.8 49.7l-.3 .3M102.1 49.7l-.6 .5M102.1 49.7l-.4 .3M102.2 51.3l1.9-1.6-1.9 1.6M102.3 49.7l-.8 .7M102.6 49.7l-1.1 1"/>
<path d="M102.8 49.7l-1.3 1.2M103 51.3l1.9-1.6-1.9 1.6M103.1 49.7l-1.6 1.4M103.4 49.7l-1.9 1.6M103.6 49.7l-1.9 1.6M103.8 51.3l1.8-1.6-1.8 1.6M103.9 49.7l-1.9 1.6M104.4 49.7l-1.9 1.6M104.5 51.3l1.9-1.6-1.9 1.6M104.6 49.7l-1.8 1.6M105.1 49.7l-1.8 1.6M105.4 49.7l-1.9 1.6"/>
<path d="M105.9 49.7l-1.9 1.6M106.2 49.7l-1.9 1.6M106.7 49.7l-1.9 1.6M106.9 49.7l-1.8 1.6M107 49.9l-1.7 1.4M107 50.2l-1.4 1.1M107 50.4l-1.2 .9M107 50.6l-.9 .7M107 50.8l-.7 .5M107 51l-.4 .3M120.1 49.7h5.4v1.6h-5.4zM120.4 49.7l-.3 .3"/>
<path d="M120.7 49.7l-.6 .5M120.7 49.7l-.4 .3M120.8 51.3l2-1.6-2 1.6M120.9 49.7l-.8 .7M121.2 49.7l-1.1 1M121.4 49.7l-1.3 1.2M121.6 51.3l1.9-1.6-1.9 1.6M121.7 49.7l-1.6 1.4M121.9 49.7l-1.8 1.6M122.2 49.7l-1.9 1.6M122.4 51.3l1.9-1.6-1.9 1.6M122.5 49.7l-1.9 1.6"/>
<path d="M123 49.7l-1.9 1.6M123.2 51.3l1.8-1.6-1.8 1.6M123.3 49.7l-1.9 1.6M123.8 49.7l-1.9 1.6M124 49.7l-1.8 1.6M124.5 49.7l-1.8 1.6M124.8 49.7l-1.9 1.6M125.3 49.7l-1.9 1.6M125.5 49.7l-1.8 1.6M125.5 49.9l-1.6 1.4M125.5 50.2l-1.3 1.1M125.5 50.4l-1.1 .9"/>
<path d="M125.5 50.6l-.8 .7M125.5 50.8l-.5 .5M125.5 51l-.3 .3M138 49.7h5.4v1.6h-5.4zM138.3 49.7l-.3 .3M138.5 49.7l-.5 .5M138.5 49.7l-.3 .3M138.7 51.3l1.9-1.6-1.9 1.6M138.8 49.7l-.8 .7M139.1 49.7l-1.1 1M139.3 49.7l-1.3 1.2M139.5 51.3l1.9-1.6-1.9 1.6"/>
<path d="M139.6 49.7l-1.6 1.4M139.8 49.7l-1.8 1.6M140.1 49.7l-1.9 1.6M140.3 51.3l1.8-1.6-1.8 1.6M140.3 49.7l-1.8 1.6M140.9 49.7l-1.9 1.6M141 51.3l1.9-1.6-1.9 1.6M141.1 49.7l-1.9 1.6M141.6 49.7l-1.8 1.6M141.9 49.7l-1.9 1.6M142.4 49.7l-1.9 1.6M142.6 49.7l-1.8 1.6"/>
<path d="M143.2 49.7l-1.9 1.6M143.4 49.7l-1.9 1.6M143.4 49.9l-1.6 1.4M143.4 50.2l-1.3 1.1M143.4 50.4l-1.1 .9M143.4 50.6l-.8 .7M143.4 50.8l-.6 .5M143.4 51l-.3 .3M154.2 49.7h5.5v1.6h-5.5zM154.6 49.7l-.4 .3M154.8 49.7l-.6 .5M154.8 49.7l-.3 .3"/>
<path d="M155 51.3l1.9-1.6-1.9 1.6M155.1 49.7l-.9 .7M155.3 49.7l-1.1 1M155.6 49.7l-1.4 1.2M155.8 51.3l1.9-1.6-1.9 1.6M155.9 49.7l-1.7 1.4M156.1 49.7l-1.9 1.6M156.4 49.7l-1.9 1.6M156.6 51.3l1.8-1.6-1.8 1.6M156.6 49.7l-1.8 1.6M157.2 49.7l-1.9 1.6M157.3 51.3l1.9-1.6-1.9 1.6"/>
<path d="M157.4 49.7l-1.9 1.6M157.9 49.7l-1.9 1.6M158.2 49.7l-1.9 1.6M158.7 49.7l-1.9 1.6M158.9 49.7l-1.8 1.6M159.5 49.7l-1.9 1.6M159.7 49.7l-1.9 1.6M159.7 49.9l-1.6 1.4M159.7 50.2l-1.3 1.1M159.7 50.4l-1.1 .9M159.7 50.6l-.8 .7M159.7 50.8l-.6 .5"/>
<path d="M159.7 51l-.3 .3M87.8 156.8h3.8v1.2h-3.8zM88 156.8l-.2 .2M88.2 156.8l-.2 .2M88.2 156.8l-.4 .4M88.3 158l1.3-1.2-1.3 1.2M88.4 156.8l-.6 .5M88.5 156.8l-.7 .7M88.7 156.8l-.9 .8M88.8 158l1.4-1.2-1.4 1.2M88.9 156.8l-1.1 1M89.1 156.8l-1.3 1.2"/>
<path d="M89.3 156.8l-1.3 1.2M89.4 158l1.3-1.2-1.3 1.2M89.4 156.8l-1.3 1.2M89.8 156.8l-1.3 1.2M89.9 158l1.4-1.2-1.4 1.2M90 156.8l-1.3 1.2M90.4 156.8l-1.3 1.2M90.5 156.8l-1.3 1.2M90.9 156.8l-1.3 1.2M91.1 156.8l-1.3 1.2M91.4 156.8l-1.3 1.2M91.6 156.8l-1.3 1.2"/>
<path d="M91.6 157l-1.1 1M91.6 157.1l-.9 .9M91.6 157.3l-.8 .7M91.6 157.5l-.6 .5M91.6 157.6l-.4 .4M91.6 157.8l-.2 .2M103.1 156.8h3.9v1.2h-3.9zM103.3 157l.2-.2-.4 .4M103.4 156.8l-.3 .2M103.7 158l1.3-1.2-1.3 1.2M103.7 156.8l-.6 .5M103.9 156.8l-.8 .7"/>
<path d="M104.1 156.8l-1 .8M104.2 158l1.3-1.2-1.3 1.2M104.3 156.8l-1.2 1M104.4 156.8l-1.3 1.2M104.6 156.8l-1.3 1.2M104.7 158l1.3-1.2-1.3 1.2M104.8 156.8l-1.4 1.2M105.1 156.8l-1.3 1.2M105.3 158l1.3-1.2-1.3 1.2M105.3 156.8l-1.3 1.2M105.7 156.8l-1.3 1.2M105.9 156.8l-1.4 1.2"/>
<path d="M106.2 156.8l-1.3 1.2M106.4 156.8l-1.3 1.2M106.8 156.8l-1.4 1.2M106.9 156.8l-1.3 1.2M107 157l-1.2 1M107 157.1l-1 .9M107 157.3l-.8 .7M107 157.5l-.7 .5M107 157.6l-.5 .4M107 157.8l-.3 .2M121.7 156.8h3.8v1.2h-3.8zM121.9 156.8l-.2 .2"/>
<path d="M122.1 156.8l-.2 .2M122.2 156.8l-.5 .4M122.2 158l1.4-1.2-1.4 1.2M122.3 156.8l-.6 .5M122.5 156.8l-.8 .7M122.7 156.8l-1 .8M122.8 158l1.3-1.2-1.3 1.2M122.9 156.8l-1.2 1M123 156.8l-1.3 1.2M123.2 156.8l-1.3 1.2M123.3 158l1.4-1.2-1.4 1.2M123.4 156.8l-1.3 1.2"/>
<path d="M123.8 156.8l-1.3 1.2M123.9 158l1.3-1.2-1.3 1.2M123.9 156.8l-1.3 1.2M124.3 156.8l-1.3 1.2M124.5 156.8l-1.3 1.2M124.8 156.8l-1.3 1.2M125 156.8l-1.3 1.2M125.4 156.8l-1.3 1.2M125.5 156.8l-1.3 1.2M125.5 157l-1.1 1M125.5 157.1l-.9 .9M125.5 157.3l-.7 .7"/>
<path d="M125.5 157.5l-.5 .5M125.5 157.6l-.4 .4M125.5 157.8l-.2 .2M139.6 156.8h3.8v1.2h-3.8zM139.8 156.8l-.2 .2M140 156.8l-.2 .2M140 156.8l-.4 .4M140.2 158l1.3-1.2-1.3 1.2M140.2 156.8l-.6 .5M140.4 156.8l-.8 .7M140.5 156.8l-.9 .8M140.7 158l1.3-1.2-1.3 1.2"/>
<path d="M140.7 156.8l-1.1 1M140.9 156.8l-1.3 1.2M141.1 156.8l-1.3 1.2M141.2 158l1.3-1.2-1.3 1.2M141.3 156.8l-1.4 1.2M141.6 156.8l-1.3 1.2M141.8 158l1.3-1.2-1.3 1.2M141.8 156.8l-1.3 1.2M142.2 156.8l-1.3 1.2M142.4 156.8l-1.4 1.2M142.7 156.8l-1.3 1.2M142.9 156.8l-1.3 1.2"/>
<path d="M143.2 156.8l-1.3 1.2M143.4 156.8l-1.3 1.2M143.4 157l-1.1 1M143.4 157.1l-.9 .9M143.4 157.3l-.8 .7M143.4 157.5l-.6 .5M143.4 157.6l-.4 .4M143.4 157.8l-.2 .2M155.9 156.8h3.8v1.2h-3.8zM156.1 156.8l-.2 .2M156.3 156.8l-.2 .2M156.3 156.8l-.4 .4"/>
<path d="M156.4 158l1.4-1.2-1.4 1.2M156.5 156.8l-.6 .5M156.7 156.8l-.8 .7M156.8 156.8l-.9 .8M157 158l1.3-1.2-1.3 1.2M157 156.8l-1.1 1M157.2 156.8l-1.3 1.2M157.4 156.8l-1.3 1.2M157.5 158l1.3-1.2-1.3 1.2M157.6 156.8l-1.4 1.2M157.9 156.8l-1.3 1.2M158.1 158l1.3-1.2-1.3 1.2"/>
<path d="M158.1 156.8l-1.3 1.2M158.5 156.8l-1.3 1.2M158.7 156.8l-1.4 1.2M159 156.8l-1.3 1.2M159.2 156.8l-1.3 1.2M159.5 156.8l-1.3 1.2M159.7 156.8l-1.3 1.2M159.7 157l-1.1 1M159.7 157.1l-.9 .9M159.7 157.3l-.8 .7M159.7 157.5l-.6 .5M159.7 157.6l-.4 .4"/>
<path d="M159.7 157.8l-.2 .2"/>
</g>
<g font-size="3.7">
<text x="30" y="96.2" transform="rotate(-90 30 96.2)">CH</text>
<text x="68.8" y="96.2" transform="rotate(-90 68.8 96.2)">CH</text>
<text x="119.8" y="140.6">CW</text>
<text x="114.7" y="144.9">CW+300</text>
</g>
<g font-size="3.4">
<text x="249.8" y="122.5">GEAR OPERATED</text>
<text x="249.7" y="126.6">ROLLING SHUTTER</text>
</g>
<g font-size="2.8">
<text x="35.5" y="140.7">SIDE VIEW</text>
<text x="108.9" y="149.7">INSIDE ELEVATION</text>
<text x="119" y="163.6">PLAN</text>
</g>
<text font-size="2.4" x="181.8" y="132.2">FFL</text>
<g font-size="2.2">
<text x="29.9" y="47.4" transform="rotate(-90 29.9 47.4)">500</text>
<text x="36.6" y="44.8">500</text>
<text x="68.4" y="52.7" transform="rotate(-90 68.4 52.7)">500</text>
</g>
<g font-size="2.1">
<text x="252.8" y="43.5">5000</text>
<text x="268.4" y="43.5">5000</text>
<text x="285.7" y="43.5">1</text>
<text x="207.5" y="180">5000</text>
<text x="223" y="180">5000</text>
<text x="240.4" y="180">1</text>
</g>
<g font-size="2">
<text x="219.3" y="64">Type MS Shutter</text>
<text x="220.1" y="61.5">1mm Thk.Curve</text>
<text x="233.5" y="66.5">lath</text>
<text x="221.9" y="93.3">RAIL PROFILE</text>
<text x="223" y="90.9">M.S. BOTTOM</text>
<text x="230.6" y="95.8">2.5MM</text>
<text x="220.4" y="108.7">HEAVY RUBBER GAS KIT</text>
</g>
<g font-size="1.9">
<text x="247.8" y="63.1">1.REQUIRED STRUCTURE FOR ROLLING</text>
<text x="247.9" y="60.7">NOTE:</text>
<text x="248" y="65.6">SHUTTER WILL BE CLIENT'S SCOPE.</text>
<text x="247.9" y="70.4">BE GIVEN TO THE SHUTTER.</text>
<text x="248" y="68">2.ONE COAT OF RED OXIDE PRIMER WILL</text>
<text x="247.9" y="72.8">3.SINGLE PHASE. 3 CORE 1.5 SQ. CABLE</text>
<text x="247.9" y="75.2">REQUIRE AT SITE(CLIENT'S SCOPE)</text>
<text x="248" y="77.6">4.FOR FINAL FINISH CLIENT SHOULD</text>
<text x="247.9" y="80">MENTION COLOR SHADE FOR ROLLING</text>
<text x="248" y="82.5">SHUTTER.</text>
</g>
<g font-size="1.8">
<text x="104.6" y="41">TENSION SPRING</text>
<text x="132.2" y="36.6">HOOD COVER</text>
<text x="168.9" y="39">PROPOSED RCC OR</text>
<text x="168.9" y="41.3">PEB STRUCTURE</text>
<text x="182.6" y="55">MS BRACKET &amp;</text>
<text x="182.6" y="57.3">BEARING ASSEMBLY</text>
<text x="182.3" y="82.7">150 x 3 MM THK.</text>
<text x="182.4" y="85">MS GUIDE</text>
<text x="176.3" y="102.1">MS SLATS</text>
<text x="182.9" y="113.5">MANUAL OPERATING</text>
</g>
<g font-size="1.7">
<text x="248.3" y="32.9">DIMENSION :</text>
<text x="86.1" y="36.5">SHAFT</text>
<text x="248.3" y="37.7">CLEAR WIDTH</text>
<text x="264.9" y="37.7">CLEAR HEIGHT</text>
<text x="282.4" y="37.7">QUANTITY</text>
<text x="248.1" y="49.8">MATERIAL:</text>
<text x="11.9" y="56.4">GEAR OPERATED</text>
<text x="15.8" y="58.5">MECHANISM</text>
<text x="248.3" y="55.8">THICKNESS :</text>
<text x="208.9" y="65.7" transform="rotate(-90 208.9 65.7)">75</text>
<text x="209.6" y="95.5" transform="rotate(-90 209.6 95.5)">100 MM</text>
<text x="17.1" y="112">HAND CRANK</text>
<text x="210.1" y="112.7">M.S. BOTTOM RAIL PROFILE 2.5MM</text>
<text x="18.2" y="114.1">MECHANISM</text>
<text x="248.3" y="117.6">TITLE:</text>
<text x="9.2" y="123">MS BOTTOM WITH</text>
<text x="9.3" y="125">WITH ANGLE STIFFNER</text>
<text x="170.8" y="125.8" transform="rotate(-90 170.8 125.8)">1250</text>
<text x="33.3" y="126.3">INSIDE</text>
<text x="46" y="126.4">OUTSIDE</text>
<text x="64.9" y="137">BOTTOM LOCK</text>
<text x="130.3" y="136.5">HANDLE</text>
<text x="247.3" y="132.4">CLIENT'S APPROVAL :</text>
<text x="172.4" y="138.6">MS BOTTOM WITH ANGLE STIFFNER</text>
<text x="172.5" y="140.6">WITH RUBBER SAFTEY EDGE</text>
<text x="247.9" y="143.6">CLIENT -</text>
<text x="248.2" y="147.4">PROJECT -</text>
<text x="97.6" y="154.2">OUTSIDE</text>
<text x="174.7" y="153.2">EXISTING CLIENT STRUCTURE</text>
<text x="248.1" y="150.9">SITE LOCATION -</text>
<text x="248.1" y="154.4">DWG. NO. : NIHVA/16-17/VDR/061</text>
<text x="52.8" y="156.9">150</text>
<text x="248.3" y="157.9">SCALE: NTS</text>
<text x="263.8" y="157.8">WT:</text>
<text x="276.5" y="157.9">SHEET:1 OF 1</text>
<text x="6.9" y="167">150X3 MM THK.</text>
<text x="91.2" y="167.8">300 mm FREE</text>
<text x="98.6" y="162.7">INSIDE</text>
<text x="171" y="165.8">required for bracket &amp; gear installation</text>
<text x="179.5" y="163.6">450 mm free space</text>
<text x="248.3" y="162.4">DRAWN BY: SURAJ</text>
<text x="248.6" y="167.4">CHECK BY : SAGAR P.</text>
<text x="272.3" y="162.5">DATE: 10-03-2017</text>
<text x="272.4" y="167.6">DATE: 10-03-2017</text>
<text x="11.5" y="169.1">MS GUIDE</text>
<text x="86.4" y="172.1">BRACKET INSTALLATION</text>
<text x="88.2" y="170">SPACE FOR GUIDE &amp;</text>
<text x="204.4" y="173.3">CLEAR WIDTH</text>
<text x="219.2" y="173.4">CLEAR HEIGHT</text>
<text x="247.7" y="172.2">APPROVED BY :</text>
<text x="263.3" y="172.2">R.K</text>
<text x="272.4" y="172.2">DATE: 10-03-2017</text>
<text x="212.2" y="175.4">(CW)</text>
<text x="228.3" y="175.5">(CH)</text>
<text x="236.8" y="174.3">QUANTITY</text>
<text x="247.9" y="176.3">If any queries contact : projects@nihva.com</text>
<text x="248.1" y="180.5">NOTE: ALL DIMENSIONS ARE IN mm</text>
</g>
<g font-size="1.6">
<text x="272.2" y="107.4">NIHVA TECHNOLOGIES</text>
<text x="274.2" y="109.3">PVT. LTD. PUNE</text>
</g>
<g font-size="1.4">
<text x="272.7" y="110.9">Email:- info@nihva.com</text>
<text x="272.9" y="113.1">Website:- www.nihva.com</text>
</g>
</svg>
